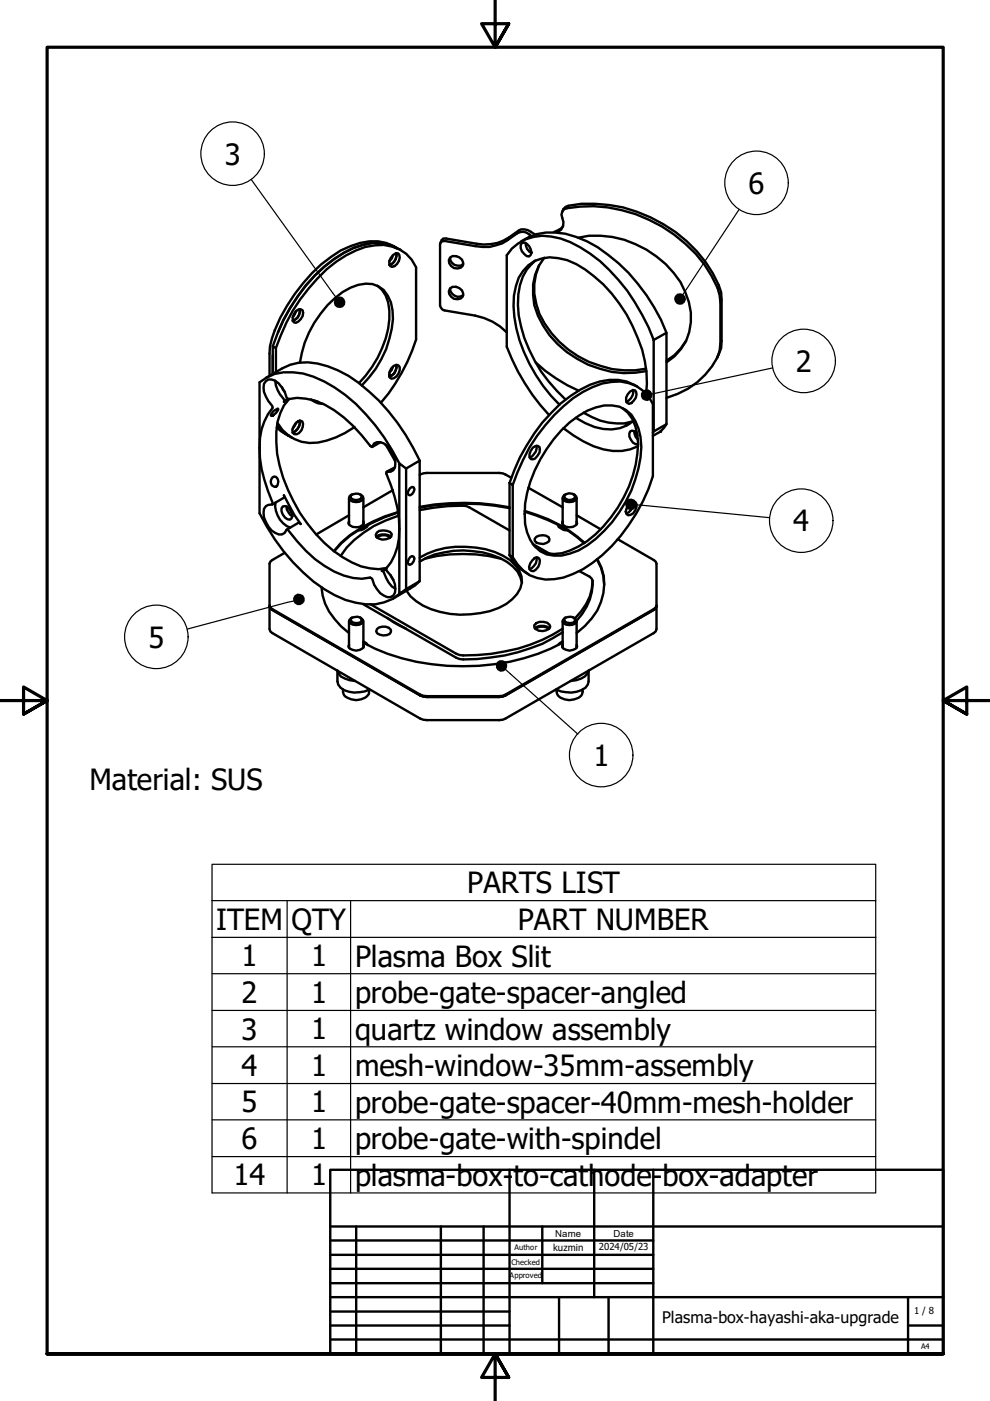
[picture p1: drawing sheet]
<svg xmlns="http://www.w3.org/2000/svg" width="210mm" height="297mm" viewBox="0 0 210 297" stroke-linecap="round" stroke-linejoin="round" font-family="sans-serif">
<!-- layer: Visible (ISO) -->
<g fill="none" stroke="#000" stroke-width=".51">
<path d="M83.3 54.1l-.2 .7-.6 .6M83.4 54l.5-.3h.5a1.93 1.93 0 0 1-1.3 2.9l-.4-.2a1.83 1.83 0 0 1 .7-2.4zM84 53.7a2.1 2.1 0 0 1-1.5 2.5M84.2 52.6a8.5 8.5 0 0 0-7.2-.7 22.5 22.5 0 0 0-10.3 6.5 39.5 39.5 0 0 0-8.9 15M84.2 52.6a9.9 9.9 0 0 0-9.9-.4 25.6 25.6 0 0 0-10 7.9 31.9 31.9 0 0 0-7.1 13.3l-.1 6.3M84.2 52.6a9 9 0 0 0-7.2-.8 25.3 25.3 0 0 0-12.1 8.7 37.4 37.4 0 0 0-6 10M84.2 52.6l.7 .3M95.4 54.6a1.73 1.73 0 0 0 1 1.6 1.73 1.73 0 0 0 1.8-.2M95.4 54.6a1.71 1.71 0 0 1 2-.1 1.71 1.71 0 0 1 .7 1.8 1.61 1.61 0 0 1-2.1 .4 1.61 1.61 0 0 1-.6-2.1zM110.5 51.2a11.5 11.5 0 0 1 9.4-1.6 22 22 0 0 1 9 4.4 38.7 38.7 0 0 1 12.4 16.6M110.7 51.5a1.63 1.63 0 0 1 1.8 1.4l.2 .6-.2 .5-.3 .4a2.01 2.01 0 0 1-1.5-2.9zM111.4 51.5a2.28 2.28 0 0 0 1.3 2.1"/>
<path d="M112.7 50.1a2.43 2.43 0 0 0-3.1-.6 10.1 10.1 0 0 1-8.8 2.7l-6.6-1.1-.7 .2-.2 .5v13l.2 .4 .3 .4 .4 .2 6.6 1.1a12.5 12.5 0 0 1 6.6 3.6M112.8 55.9a10.8 10.8 0 0 0-3 8.7 29.9 29.9 0 0 0 10.1 20.1M112.9 55.8l-.1 .1M113.5 49.7a3.8 3.8 0 0 0-3-1.1 20.9 20.9 0 0 1-5 2.9l-3 .3-7.9-1.2h-.6l-.6 .9M113.5 55.2l-.7 .7M114.3 56.2a12.9 12.9 0 0 0 1.2 12.4 21 21 0 0 0 21.5 9.6M115.4 54.6a11.8 11.8 0 0 0-1.4 12.3 21.2 21.2 0 0 0 23.1 11.8M118.1 49.3a2.19 2.19 0 0 0 1.1-3.1 1.42 1.42 0 0 1 1-2.1 30.4 30.4 0 0 1 30.7 14.4l1.2 2.6 .5 1.5 .1 1.4v8.8l-.1 1.6a14.6 14.6 0 0 1-6.7 8l-2.2 1.1-2.4 .9M119.2 44.9l.3-.6 .4-.4a19.4 19.4 0 0 1 9.2-.4 30 30 0 0 1 23.3 17l.5 1.5 .1 1.5v8.8a7.5 7.5 0 0 1-1 3.7M119.4 47.9l-.9 .8-1.1 .5M122.6 50.4a20.7 20.7 0 0 1 20.2 7.5 14 14 0 0 1 2.7 14.4l-1.1 1.7-1.4 1.6-1.7 1.2M57.8 75.4v3.9v-5.9l.7 .4v5.1"/>
<path d="M58.5 73.8a37.8 37.8 0 0 1 12.8-18.3 16.9 16.9 0 0 1 10.1-3.6 8 8 0 0 1 6.8 4.8v15.3a39.1 39.1 0 0 1-7.4 13.4M62.7 66l.5-.4h.6l.4 .2a2.12 2.12 0 0 1-1.5 2.6h-.4a1.85 1.85 0 0 1 .4-2.4zM62.8 65.9l-.7 1.4M63.5 65.6a2.1 2.1 0 0 1-1.4 2.4M63.6 76.9a22.5 22.5 0 0 1 9-15 8.9 8.9 0 0 1 6.4-1.7 5.2 5.2 0 0 1 3.9 3.9 17.3 17.3 0 0 1-2 12l-1.2 2.1-3 3.5M80 60.6a6.6 6.6 0 0 1 2.5 5.2 21.8 21.8 0 0 1-6.4 15.4M83 78.1l.5-.5 .6-.3 .4 .2a1.86 1.86 0 0 1-1 2.7l-.5 .1-.4-.3v-1.2zM83.3 77.8l-.2 .6-.6 .6M84 77.4a2.19 2.19 0 0 1-1.5 2.5M95.4 61.2a1.79 1.79 0 0 0 2.8 1.4M95.4 61.2a1.71 1.71 0 0 1 2-.1 1.71 1.71 0 0 1 .7 1.8 1.61 1.61 0 0 1-2.1 .3 1.61 1.61 0 0 1-.6-2zM113.5 76.8a32.9 32.9 0 0 0 9.2 6"/>
<path d="M138.6 72.1l2.7-1.5v19.3l-2.7 1.6zM138.6 72.1a39.3 39.3 0 0 0-13.5-18.3 18.3 18.3 0 0 0-10.2-3.8 9.1 9.1 0 0 0-7.5 4.1v19.4a44.6 44.6 0 0 0 9 14.5M145.5 72.2l-1.1 1.7-1.4 1.4-1.7 1.2M56.4 80.8a1.95 1.95 0 0 1 2.7 .5 5.9 5.9 0 0 1 1.7 3.1l.4 .2a12.4 12.4 0 0 1 9.7 2.4 33.4 33.4 0 0 1 7.8 7.7l.2 .1a1.3 1.3 0 0 1 1.7-1 4.7 4.7 0 0 1 3.1 3.5l.1 1a1.42 1.42 0 0 1-1.7 1.7l-.2 .3a26 26 0 0 1 2.3 15.7 12.2 12.2 0 0 1-2.3 4.7l.1 .2a5.4 5.4 0 0 1 1.7 4.8 1.44 1.44 0 0 1-2.3 .6 5.8 5.8 0 0 1-2.5-3.6l-.4-.2a11.2 11.2 0 0 1-7.6-1.3 28.5 28.5 0 0 1-9.9-8.9h-.2a1.5 1.5 0 0 1-2.5 .7 5.3 5.3 0 0 1-2.3-5.1 1.68 1.68 0 0 1 1.7-.9v-.5a25.2 25.2 0 0 1-2.2-15.5 12.2 12.2 0 0 1 2.3-4.6l-.1-.3a7.1 7.1 0 0 1-1.8-3.9l.1-.8zM56.4 80.1l3.5-2a11.1 11.1 0 0 1 9.6-.4 30 30 0 0 1 12.9 9.5 47.8 47.8 0 0 1 6.6 10.4M57.9 87.2l1-.6a1.05 1.05 0 0 1-.7 1.2l-.3 .3-.4 .1a.88 .88 0 0 1 .4-1zM58.3 80.7a6.7 6.7 0 0 0 1.9 4v.5l.8-.7M58.7 90.6l.8 .8 1.7 1M58.8 90.2l1.1 1.3 1.3 .9M58.8 89.7a8.5 8.5 0 0 0 10.5 3.7l1.9-.7 2-.9 2-1.3M58.9 90.5l1 1.1 1.3 .8M59.8 82.1l.6 1"/>
<path d="M61.2 92.4l.7 .4M61.3 84.6a11.6 11.6 0 0 0-2.7 9.2 31.4 31.4 0 0 0 6.6 17.2 25.1 25.1 0 0 0 11.3 9.1l2 .4 1.8 .2 1.7-.3M62.7 89.8l.5-.4 .5-.2 .4 .2a1.93 1.93 0 0 1-1.7 2.7l-.3-.4-.1-.6zM62.8 89.6l-.7 1.3M63.5 89.2a2.23 2.23 0 0 1-1.4 2.5M66 84.7l1.6 .8 .9 .1M66 84.8l1.5 .4M80.7 93.8l-1.8 1M81.8 94.3l2 3.5M82.8 95.4l.6 1M83.7 99.1l-1.7 .9M84.7 98.2l1.4 1.1v25.6l-1.4 1z"/>
<path d="M84.7 98.2a41.5 41.5 0 0 0-13.7-16 17.7 17.7 0 0 0-10.9-3.3l-1.8 .4-1.7 .7-1.6 1.1v27.7a41.5 41.5 0 0 0 13.7 16.1 17.7 17.7 0 0 0 10.9 3.2l1.8-.4 1.7-.7 1.6-1.1M86.1 99.3l2.9-1.7v25.6l-2.9 1.7M112.9 94.9l.6-.3 .5-.1 .4 .3a2.12 2.12 0 0 1-1.5 2.6l-.4-.1a1.85 1.85 0 0 1 .4-2.4zM113.7 94.5a2.1 2.1 0 0 1-1.4 2.5M119 91.2a17.1 17.1 0 0 1 9.1-5.2 6.3 6.3 0 0 1 7.3 4.9 15 15 0 0 1 0 8.4 27.4 27.4 0 0 1-12.7 17.4 9.3 9.3 0 0 1-6.8 .8 8.2 8.2 0 0 1-4.6-8.5 26.1 26.1 0 0 1 6.1-15.9zM119.5 90.8a21.7 21.7 0 0 0 10.5 4.8h1.8l1.8-.3 1.7-.7M122.1 88.6a12.1 12.1 0 0 0 9.3 2.2l1.5-.6 1.4-.9M123.7 87.5a13 13 0 0 0 10.2 1.9M132 86.6a7.7 7.7 0 0 1 3.1 5.5 23.9 23.9 0 0 1-4.1 15.5 21.4 21.4 0 0 1-11.9 9.7l-1.7 .2-1.5-.2-1.4-.5M133.5 89.8l-.9 .4M133.6 83l.5-.3h.5a1.93 1.93 0 0 1-1.3 2.9l-.4-.2a1.83 1.83 0 0 1 .7-2.4zM134.2 82.7a2.23 2.23 0 0 1-1.4 2.5"/>
<path d="M134.5 91.4l.3 1.3 .4 .5M134.8 91.6l.3 .7M135 91.9l-.5-.4-.5-.2-.4 .2a2 2 0 0 0 1.7 2.7M135.1 82a10.2 10.2 0 0 0-10-.4 28.1 28.1 0 0 0-11.8 10.3 38.1 38.1 0 0 0-5.3 10.5M137 83.5a25 25 0 0 0-2.9-14.4 27.4 27.4 0 0 0-13.9-14 8.4 8.4 0 0 0-8.2 1.1 9.2 9.2 0 0 0-3 6.5 29.1 29.1 0 0 0 6.1 19.1l1.7 2.1 1.8 1.9M138.6 91.5l-.2 .2M141.3 89.9l-1.3 1.7-1.6 .8M57.7 101.4a.68 .68 0 0 1 .7-.3 .68 .68 0 0 1 .5 .6 1.65 1.65 0 0 1-.3 1.5 1.04 1.04 0 0 1-1.2-.6 1.04 1.04 0 0 1 .3-1.2zM57.7 107l2.5-1.5v-.5l2.2 4.2 1.4 1.9-.3-.2h-.3l-2.4 1.4M58.4 106.5a5.1 5.1 0 0 0 3.2 5.4M59.9 107.4l.6-.1a2.17 2.17 0 0 1 1.3 2.6l-.3 .3a1.96 1.96 0 0 1-1.6-2.8zM60.8 107.4a2.73 2.73 0 0 0 1.2 2.1"/>
<path d="M74 110.5l-.1 .5a2.08 2.08 0 0 0 3.2 0l-.1-.5M74 105.6v5.6M74 110.7l-.1 .2M74 109.2l-6.9 4.1M74.3 105.1a1.94 1.94 0 0 1 2.2-.2l.2 .4a1.39 1.39 0 0 1-2.4 .2zM74.7 104.8l-.6 .5-.1 .4a1.82 1.82 0 0 0 3 0v-.4l-.6-.5M77 105.6v5.6M77 111.8v.4M77 110.7l.1 .2M78.1 111.3a2.61 2.61 0 0 1-2.2 1.2M79.8 113.8a2.4 2.4 0 0 1 3.1 0M79.9 112.9a2.42 2.42 0 0 1 3.2 .3l-.1 .5a2.41 2.41 0 0 1-3.2 .1l-.1-.4z"/>
<path d="M79.9 114a2.11 2.11 0 0 1 2.8 0M83.3 103.9l-6.3 3.7M84.4 108.6a29.9 29.9 0 0 0-12.1 6.5l-1.5 1.8M84.4 108.7a38.7 38.7 0 0 0-10.1 4.9l-1.9 1.6-1.5 1.7M84.5 109.3a23.9 23.9 0 0 0-11 6.8l-1.3 1.8M87 118.1l.4-.2 .3 .2a1.31 1.31 0 0 1-.7 1.6h-.4l-.2-.5zM87 103.5l.4-.3 .3 .1a1.31 1.31 0 0 1-.7 1.7l-.4-.1-.2-.4zM89 118.2a19.2 19.2 0 0 1 17.6-.4 7.8 7.8 0 0 1 4 4.4 5.1 5.1 0 0 1-2 4.8 13.7 13.7 0 0 1-8.9 3.2 17.6 17.6 0 0 1-11.5-2.7l-1.2-1.1-.8-1.1M89 108.1a35.6 35.6 0 0 1 9.9-.8l9.1 5.2M89 119.1a19.1 19.1 0 0 1 17-.8 7.6 7.6 0 0 1 4.7 5.3M89 100.7l.7-.3 .8-.1h15.3l.8 .1 1.8 .9M89 107.5a51.5 51.5 0 0 1 19 .1"/>
<path d="M89 107.6a51.5 51.5 0 0 1 19 .1M90 118.5a33 33 0 0 1 16.3 0M108 102.4l.7 .4v15.3l-.7-.4M108 117.7a8.6 8.6 0 0 0 4.1 4.1M108 102.4v15.3M108.7 102.8a36.3 36.3 0 0 1 14.9-19.7 12.7 12.7 0 0 1 9.7-1.9 8 8 0 0 1 5.1 4.4v15.4a37.5 37.5 0 0 1-12.8 18.3 16.9 16.9 0 0 1-9.9 3.6 8 8 0 0 1-7-4.8M111.3 108.3a30.9 30.9 0 0 1 12.7 6.8M111.3 108.5a29.8 29.8 0 0 1 12.6 6.7M112 103.4l7.3 4.2M112.9 115.3l3.6 2.1M113.4 118.3l.5-.2 .4 .3a2.18 2.18 0 0 1-1.2 2.7l-.5-.1-.3-.3a2.42 2.42 0 0 1 1.1-2.4zM113.7 118.2a2.1 2.1 0 0 1-1.4 2.5"/>
<path d="M113.7 113.8a2.45 2.45 0 0 1 2.6 .1l.2 .4-.1 .5a2.1 2.1 0 0 1-3-.1v-.5zM118.3 111.3a2.29 2.29 0 0 0 2.1 1.2M119.3 110.5l-.1 .5a1.99 1.99 0 0 0 3.1 0v-.5M119.3 105.6v5.6M119.3 111.8v.4M119.3 110.7l-.1 .2M119.9 104.8l-.5 .5-.1 .4a1.82 1.82 0 0 0 3 0l-.1-.4-.4-.4 .1 .5a1.34 1.34 0 0 1-2.3 0v-.3a1.63 1.63 0 0 1 2.2-.2l-.2-.1M122.3 105.6v5.6M122.3 110.7v.2M122.3 109.2l5 3M126.6 118.6l.8 1.7 .5 1.9 .2 1.8M126.7 118.6a10.9 10.9 0 0 1-1.2 12.5l-1.5 1.6-1.7 1.5"/>
<path d="M131 114.3l8 4.8 .2 .4v13.9l-.2 .5-31.8 18.4-1.4 .4h-15.3l-1.4-.4-31.4-18.1-.4-.3-.2-.5v-13.9l.2-.4 .4-.4 2.7-1.5M133.2 107.1l.5-.5 .6-.2 .4 .1a1.96 1.96 0 0 1-1.5 2.7l-.4-.2-.1-.5zM134.2 106.4a2.1 2.1 0 0 1-1.4 2.4M57.1 128.6l.2 .4 .4 .3 31.4 18.1 1.4 .4 16.1-.1 32-18.4 .4-.3 .2-.4M57.1 128.4l.2 .4 .4 .3 31.4 18.2 1.4 .3 16.1-.1 32-18.4 .4-.3 .2-.4M68.2 124.5a13.2 13.2 0 0 0 5.8 9.7M74 136.7l-.1 .4a1.95 1.95 0 0 0 3.2 0l-.1-.4M74 131.7v5.7M74 136.8l-.1 .3M74.5 131a1.73 1.73 0 0 1 2.2 .3l-.1 .4a1.49 1.49 0 0 1-2.3-.3zM74.7 130.9l-.6 .5-.1 .5a1.96 1.96 0 0 0 3 0v-.5l-.6-.5M77 128.1l19.8 11.4 .7 .2a38.6 38.6 0 0 0 19.7-4.4l2.1-1.2"/>
<path d="M77 136l.6 .3 .4 .5M77 136.3a45.3 45.3 0 0 0 27.8 4.5 41.9 41.9 0 0 0 14.5-4.5M77 131.7v5.7M77 136.8l.1 .3M78.6 128.1l18.2 10.5 .7 .3a38.8 38.8 0 0 0 21.8-5.6M79.9 133.4a2.11 2.11 0 0 1 3 .1v.5a1.95 1.95 0 0 1-2.9 .3l-.2-.4zM81.9 120.8l-1 .2 .5 .3a8.5 8.5 0 0 0 1.7 3l.7 .5M82.1 131l1.2 .9 2.8 1.4M82.8 121.9l.6 1.1M89 123.2l-1 .9-4.7 2.8M113.3 132.5a2.19 2.19 0 0 1 3.2-.1l.2 .5a2.05 2.05 0 0 1-3.4 .1zM113.4 133.2a2.55 2.55 0 0 1 3.1 0"/>
<path d="M113.5 133.4a2.07 2.07 0 0 1 2.8 0M119.3 136l-1 .8M119.3 136.7l-.1 .4a1.87 1.87 0 0 0 3.1 0v-.4M119.3 131.7v5.7M119.3 136.8l-.1 .3M119.8 131a1.63 1.63 0 0 1 2.1 .3v.4a1.58 1.58 0 0 1-2.4-.3zM119.9 130.9l-.5 .5-.1 .5a1.96 1.96 0 0 0 3 0l-.1-.5-.6-.5M122.3 131.7v5.7M122.3 136.8v.3M122.9 121.1l2.2 1.2 .5 .8M125.6 123.1a10.9 10.9 0 0 1-3.7 8M125.6 123.1a11.5 11.5 0 0 1-3.3 8.5"/>
<path d="M72.7 146.2a1.57 1.57 0 0 0 1 1.7 3.5 3.5 0 0 0 4.5-.8v-.9M75.3 144.4a4.8 4.8 0 0 1-3.5-1.5l-.3-.7v2.3a2.68 2.68 0 0 0 2.5 2.2 6.9 6.9 0 0 0 4.3-.5M118 146.2a1.82 1.82 0 0 0 1.7 2.1 3.8 3.8 0 0 0 3.6-.9l.2-1.2M121 144.4a4.8 4.8 0 0 0 3.5-1.5l.3-.7v2.3a2.67 2.67 0 0 1-2.5 2.2 6.9 6.9 0 0 1-4.4-.5"/>
</g>
<circle cx="140" cy="91.6" r=".25" fill="#000"/>
<!-- layer: Symbol (ISO) -->
<g fill="none" stroke="#000" stroke-width=".25">
<path d="M53.3 38l18 25.1M156.7 44.4l-11.8 17.9M163.8 78l-25.5 5.5M135 107l28.2 2.8M62.1 127.5l-22.4 5.9M107.3 142l15.2 13.6M45 191v-7.8h140.7v7.8M45 191h140.7v7.7M45 191v61.9h140.7v-54.2M45 198.7h140.7M60.9 191v61.9M74.3 191v61.9"/>
<path d="M45 206.4h140.7M45 214.2h140.7M45 221.9h140.7M45 229.7h140.7M45 237.4h140.7M45 245.2h140.7"/>
<circle cx="49.3" cy="32.6" r="6.7"/>
<circle cx="160.4" cy="38.8" r="6.7"/>
<circle cx="170.4" cy="76.5" r="6.7"/>
<circle cx="169.9" cy="110.4" r="6.7"/>
<circle cx="33.1" cy="135" r="6.7"/>
<circle cx="127.5" cy="160.1" r="6.7"/>
</g>
<!-- layer: Border (ISO) -->
<path d="M105 0v10l-2.9-5h5.8l-2.9 5 2.9-5M0 148.5h10l-5-2.8v5.7l5-2.9-5 2.9M210 148.5h-10l5-2.8v5.7l-5-2.9 5 2.9M10 287v-277h190v277h-190h190M107.9 292l-2.9-5 2.9 5h-5.8l2.9-5v10" fill="none" stroke="#000" stroke-width=".68"/>
<!-- layer: Title (ISO) -->
<g fill="none" stroke="#000" stroke-width=".51">
<path d="M70 248h130v39h-130zM108 248v39M126 248v27M138.5 248v39M70 275h130M70 263h68.5M70 266.1h68.5M70 269h68.5M70 272.1h68.5M70 278.1h38M70 260h130M75.5 260v27"/>
<path d="M93.5 260v27M102.5 260v27M115 260v12.1M118.5 275v12M129 275v12M192.5 275v12M70 281h38M70 284h130M192.5 281h7.5"/>
</g>
<!-- layer: Symbol (ISO) -->
<g fill="#000">
<circle cx="72" cy="64.1" r="1.26"/>
<circle cx="144.2" cy="63.4" r="1.27"/>
<circle cx="137.1" cy="83.8" r="1.24"/>
<circle cx="133.8" cy="106.9" r="1.25"/>
<circle cx="63.4" cy="127.1" r="1.26"/>
<circle cx="106.3" cy="141.2" r="1.26"/>
</g>
<g font-size="6.2">
<text x="47.7" y="34.9">3</text>
<text x="158.7" y="41.1">6</text>
<text x="168.7" y="78.9">2</text>
<text x="168.1" y="112.6">4</text>
<text x="31.5" y="137.4">5</text>
<text x="19" y="167.5">Material: SUS</text>
<text x="125.8" y="162.3">1</text>
<text x="99.1" y="189.4">PARTS LIST</text>
<text x="45.8" y="197.1">ITEM</text>
<text x="61.8" y="197.1">QTY</text>
<text x="109.8" y="197.1">PART NUMBER</text>
<text x="51.2" y="204.8">1</text>
<text x="66" y="204.8">1</text>
<text x="75.3" y="204.9">Plasma Box Slit</text>
<text x="51.2" y="212.6">2</text>
<text x="66" y="212.6">1</text>
<text x="75.3" y="212.7">probe-gate-spacer-angled</text>
<text x="51.2" y="220.4">3</text>
<text x="66" y="220.3">1</text>
<text x="75.3" y="220.4">quartz window assembly</text>
<text x="51.2" y="228.1">4</text>
<text x="66" y="228.1">1</text>
<text x="75.3" y="228.2">mesh-window-35mm-assembly</text>
<text x="51.2" y="235.8">5</text>
<text x="66" y="235.8">1</text>
<text x="75.3" y="235.9">probe-gate-spacer-40mm-mesh-holder</text>
<text x="51.2" y="243.6">6</text>
<text x="66" y="243.6">1</text>
<text x="75.3" y="243.7">probe-gate-with-spindel</text>
<text x="49.5" y="251.3">14</text>
<text x="66" y="251.3">1</text>
<text x="75.3" y="251.4">plasma-box-</text>
<text x="108.9" y="251.4">to-cathode-box-adapter</text>
</g>
<text font-size="3.4" x="140.4" y="280.4">Plasma-box-hayashi-aka-upgrade</text>
<g font-size="2">
<text x="117.7" y="262.2">Name</text>
<text x="130" y="262.2">Date</text>
<text x="117.3" y="265.3">kuzmin</text>
<text x="127" y="265.1">2024/05/23</text>
<text x="193.8" y="278.7">1 / 8</text>
</g>
<g font-size="1.6">
<text x="108.5" y="268.2">Checked</text>
<text x="109.1" y="265.1">Author</text>
<text x="108" y="271">Approved</text>
<text x="195.3" y="286.1">A4</text>
</g>
</svg>
